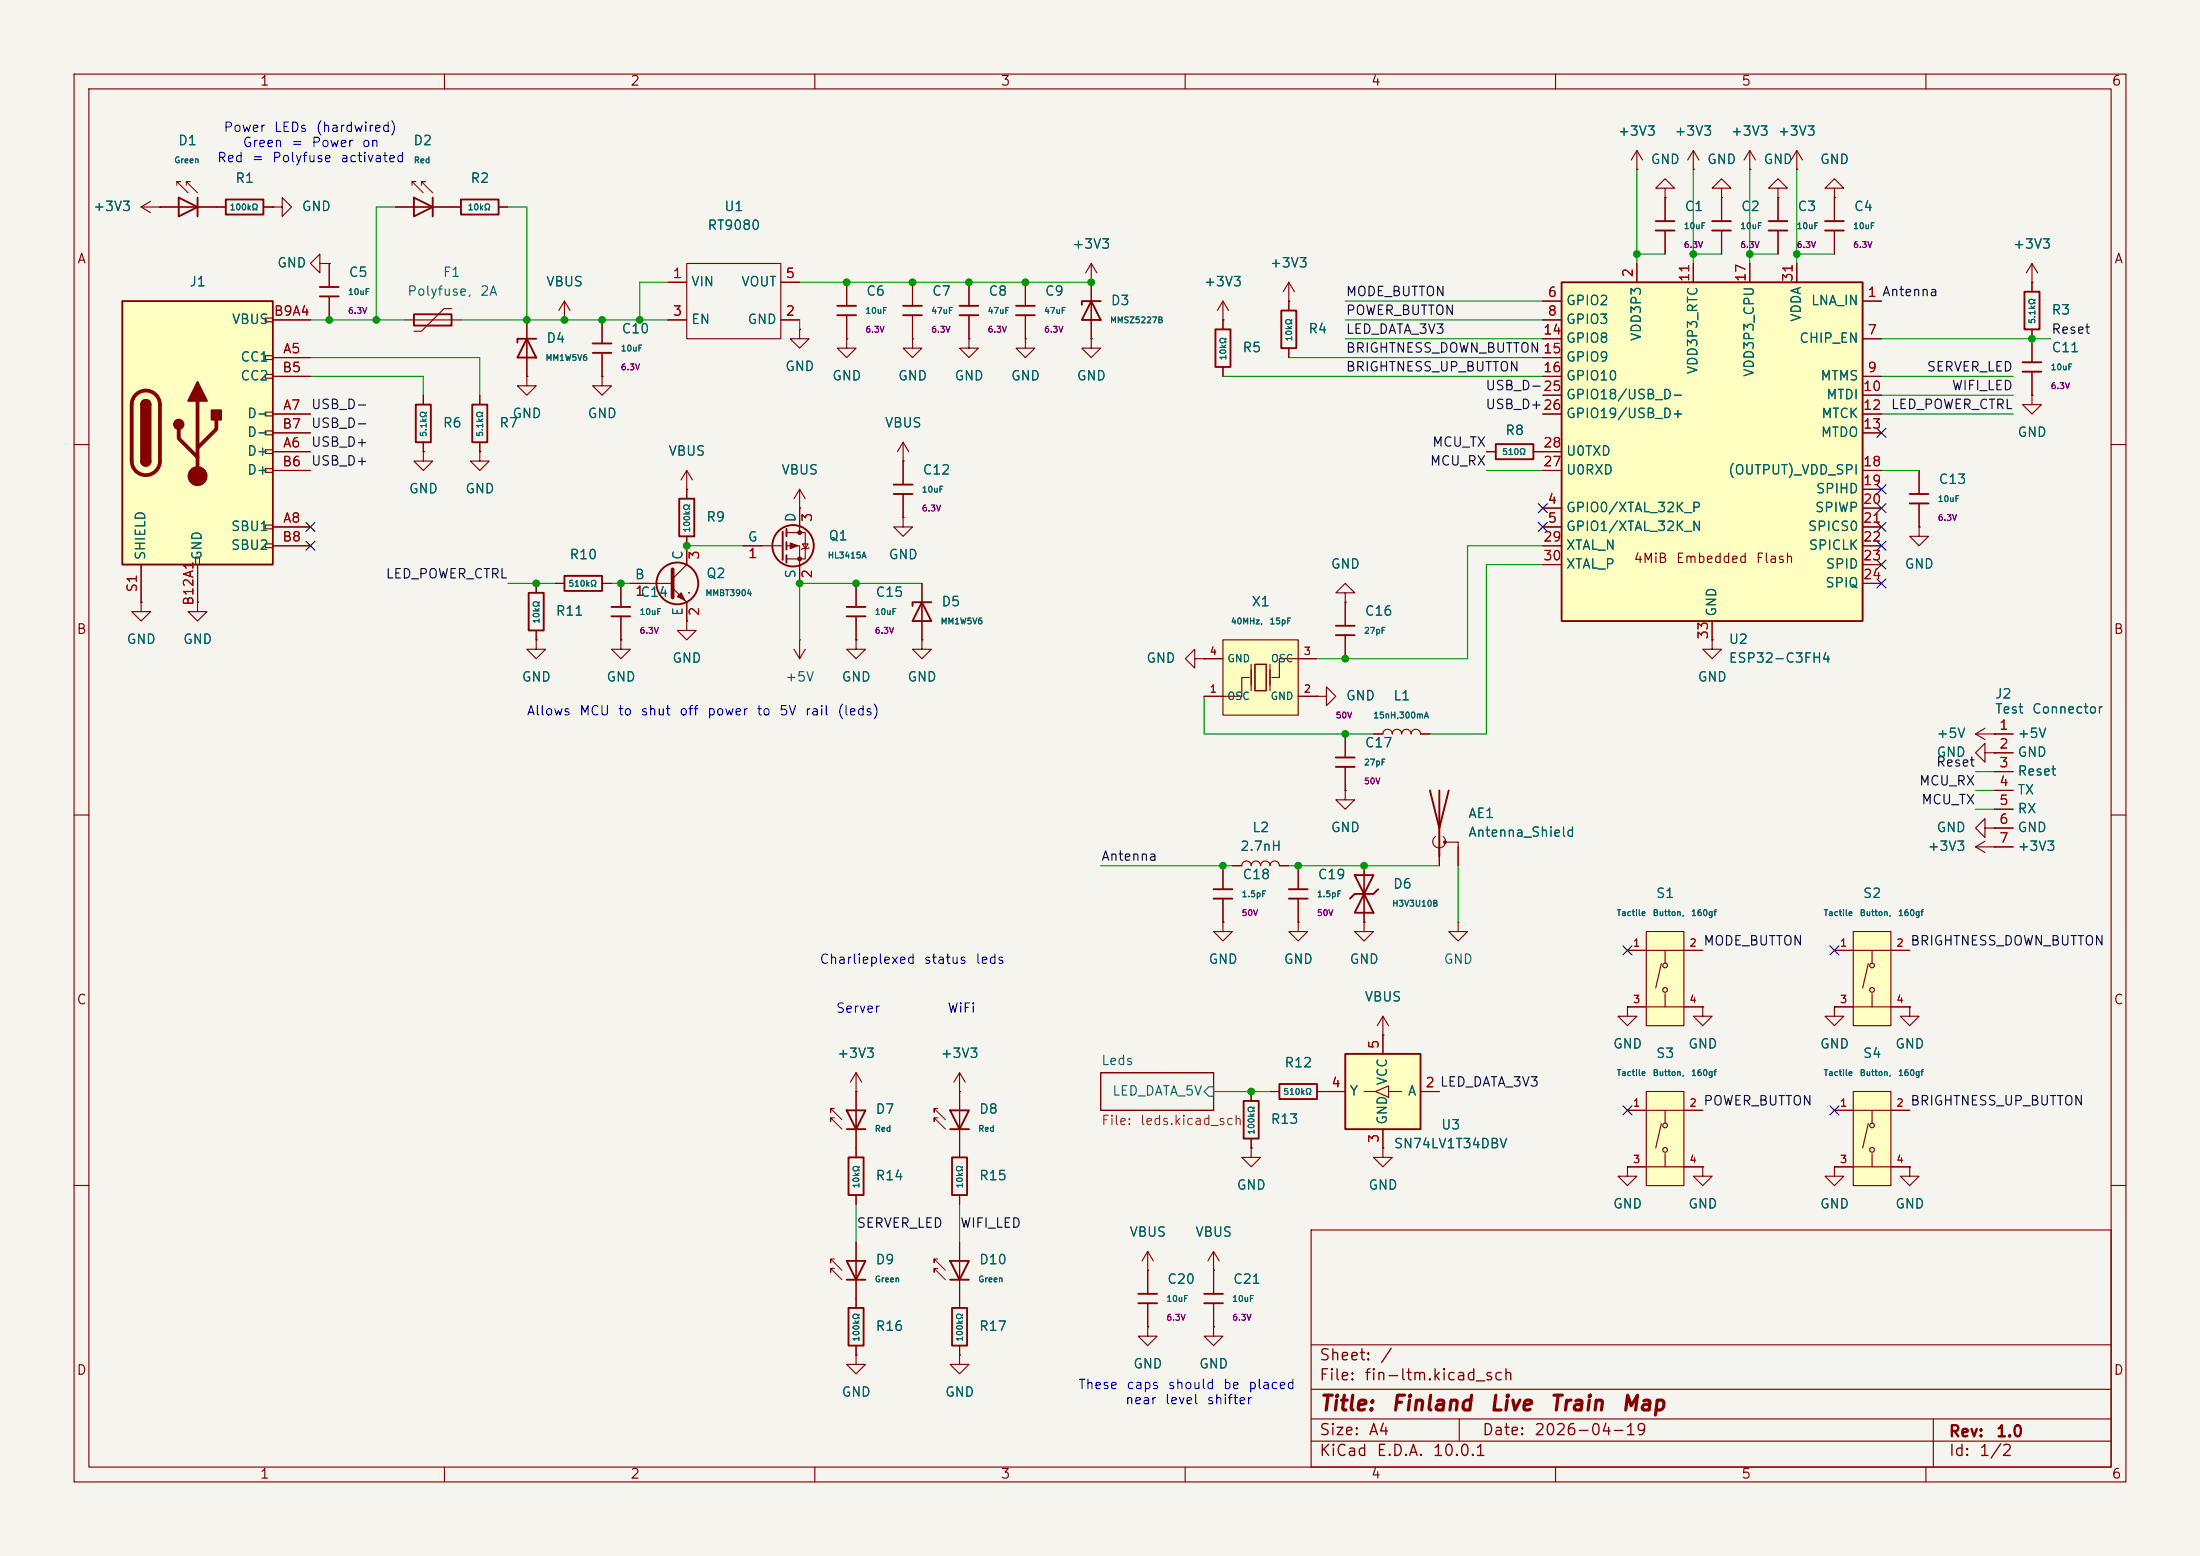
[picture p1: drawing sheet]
<svg xmlns="http://www.w3.org/2000/svg" width="297mm" height="210mm" viewBox="0 0 297 210" stroke-linecap="round" stroke-linejoin="round" font-family="sans-serif">
<path d="M0 0h297v210h-297z" fill="#f5f4ef" stroke="#f5f4ef" stroke-width=".14"/>
<g fill="none" stroke="#840000" stroke-width=".15">
<path d="M10 10h277v190h-277zM12 12h273v186h-273zM60 10v2M110 10v2M160 10v2M210 10v2M260 10v2M19 27.9h11.5M19 27.9l1.3 .8M20.3 27.2l-1.3 .7M21.6 27.9h.1M35.6 27.9h1.2"/>
<path d="M36.8 27.9h1.3v-1.2l1.3 1.2-1.3 1.3v-1.3M36.8 27.9h.1M43.2 35.6v-1.3l-1.3 1.3 1.3 1.2v-1.2h1.2M44.4 35.6h.1M44.4 35.6v3.1M240 26.7v3.1M240 31.1v3.2M44.4 40v3.2M54.6 43.2h7.6M61 41.7h-1.1l-3 3h-1M81.3 50.8v1.3h1.2l-1.2 1.2-1.3-1.2h1.3M81.3 50.8h.1"/>
<path d="M81.3 43.2v3.2M81.3 47.6v3.2M121.9 59.7l-.7 1.3M121.9 59.7l.8 1.3M121.9 59.7v2.5M123.2 45.7v1.3h1.3l-1.3 1.3-1.3-1.3h1.3M123.2 45.7h.1M10 60h2M121.9 62.2h.1M285 60h2M10 110h2M285 110h2"/>
<path d="M219.7 135.9v1.3h1.3l-1.3 1.2-1.3-1.2h1.3M219.7 135.9h.1M148.6 144.8h15.2v5.1h-15.2zM229.9 157.5v1.3h1.2l-1.2 1.2-1.3-1.2h1.3M229.9 157.5h.1M10 160h2M177 166h108v32h-108zM285 160h2M60 198v2M110 198v2M160 198v2M177 194.5h108"/>
<path d="M177 191.5h108M177 187.5h108M177 181.5h108M197 191.5v3M210 198v2M260 198v2M261 191.5v6.5"/>
</g>
<path d="M163.2 146.7h.6v1.3h-.6l-.6-.7z" fill="none" stroke="#006464" stroke-width=".15"/>
<path d="M24.1 26.7l2.6 1.2-2.6 1.3zM26.7 26.7v2.5M30.5 26.9h5.1v2.1h-5.1zM43.2 38.7h2.5M238.8 29.8h2.5M238.8 31.1h2.5M43.2 40h2.5M55.9 42.4h5.1v1.5h-5.1zM80 46.4h2.5M80 47.6h2.5" fill="none" stroke="#840000" stroke-width=".25"/>
<path d="M23.9 25v-.5h.5h-.5l1.5 1.5M25.1 25v-.5h.6h-.6l1.6 1.5" fill="none" stroke="#840000" stroke-width=".14"/>
<g fill="#ffffc2" stroke="#ffffc2" stroke-width=".14">
<circle cx="224.8" cy="151.9" r=".32"/>
<circle cx="224.8" cy="155.2" r=".32"/>
</g>
<path d="M222.2 147.3h5.1v12.7h-5.1z" fill="#ffffc2"/>
<g fill="none" stroke="#840000" stroke-width=".15">
<path d="M53.3 27.9h8.9M67.3 27.9h1.3M114.3 38.1v3.2M123.2 38.1v3.2M130.8 38.1v3.2M114.3 42.5v3.2M123.2 42.5v3.2M130.8 42.5v3.2M100.3 73.7h5.4M106.2 71.9h2.5v3.5h-2.5M106.2 73.7h1.7v5M107.9 68.6v3.3"/>
<path d="M108.3 73.4h.8l-.4 .6zM109.2 73.9l-.1 .1h-.8l-.1 .2M193.8 112.9a.85 .85 0 0 0-.1 1.3 .85 .85 0 0 0 1.2 0 .85 .85 0 0 0-.1-1.3M194.3 111.8v5M195.1 113.7h1.7v3.1M196.8 124.5v1.2h1.3l-1.3 1.3-1.2-1.3h1.2M196.8 124.5h.1M219.7 149.9h10.2M219.7 157.5h10.2M222.2 147.3h5.1v12.7h-5.1zM224.3 151.6l-.8 3.3M224.8 149.9v1.7"/>
<path d="M224.8 155.7v1.8"/>
<circle cx="224.8" cy="155.2" r=".32"/>
<circle cx="224.8" cy="151.9" r=".32"/>
</g>
<g fill="none" stroke="#840000" stroke-width=".25">
<path d="M55.9 26.7l2.5 1.2-2.5 1.3zM58.4 26.7v2.5M62.2 26.9h5.1v2.1h-5.1zM113 41.3h2.6M113 42.5h2.6M121.9 41.3h2.6M121.9 42.5h2.6M129.5 41.3h2.6M129.5 42.5h2.6M105.7 71.8v3.8M106.2 71.4v1M106.2 73.2v1"/>
<path d="M106.2 74.9v1M193 106.7l1.3 5.1 1.3-5.1M194.3 106.7v8.9"/>
<circle cx="107.1" cy="73.7" r="2.79"/>
</g>
<g fill="#840000" stroke="#840000" stroke-width=".15">
<path d="M106.7 73.3l1 .4-1 .3z"/>
<circle cx="195.1" cy="113.7" r=".18"/>
<circle cx="107.9" cy="71.9" r=".25"/>
<circle cx="107.9" cy="75.4" r=".25"/>
</g>
<path d="M55.6 25v-.5h.5h-.5l1.5 1.5M56.9 25v-.5h.5h-.5l1.5 1.5" fill="none" stroke="#840000" stroke-width=".14"/>
<g fill="#ffffc2" stroke="#ffffc2" stroke-width=".14">
<circle cx="224.8" cy="130.3" r=".32"/>
<circle cx="224.8" cy="133.6" r=".32"/>
</g>
<path d="M222.2 125.7h5.1v12.7h-5.1z" fill="#ffffc2"/>
<g fill="none" stroke="#840000" stroke-width=".15">
<path d="M72.4 78.7v1.3M74.9 78.7h1.3M81.3 78.7h1.2M83.8 78.7v3.2M85.1 78.7h5.7M90.8 79.4l1.9 1.9v2.5M92.7 73.7v2.5l-1.9 1.9M72.4 86.4v1.2h1.3l-1.3 1.3-1.3-1.3h1.3M72.4 86.4h.1M72.4 85.1v1.3M83.8 86.4v1.2h1.3l-1.3 1.3-1.3-1.3h1.3M83.8 86.4h.1"/>
<path d="M83.8 83.2v3.2M92.7 83.8v1.3h1.3l-1.3 1.3-1.3-1.3h1.3M92.7 83.8h.1M93 80h.1M107.2 87.6l.7 1.3M107.9 86.4h.1M107.9 86.4v2.5M108.7 87.6l-.8 1.3M266.7 114.3l1.3 .8M266.7 114.3h2.5M268 113.5l-1.3 .8M269.2 114.3h.1"/>
<path d="M219.7 128.3h10.2M219.7 135.9h10.2M222.2 125.7h5.1v12.7h-5.1zM224.3 130l-.8 3.4M224.8 128.3v1.7M224.8 134.1v1.8"/>
<circle cx="224.8" cy="130.3" r=".32"/>
<circle cx="224.8" cy="133.6" r=".32"/>
</g>
<g fill="none" stroke="#840000" stroke-width=".25">
<path d="M76.2 77.7h5.1v2.1h-5.1zM71.4 80h2v5.1h-2zM82.5 81.9h2.6M82.5 83.2h2.6"/>
<circle cx="91.4" cy="78.7" r="2.82"/>
</g>
<path d="M90.8 76.8v3.8" fill="none" stroke="#840000" stroke-width=".51"/>
<path d="M91.4 80.5l.5-.5 .6 1z" fill="#840000" stroke="#840000" stroke-width=".15"/>
<path d="M165.1 86.4h10.2v10.1h-10.2z" fill="#ffffc2"/>
<g fill="none" stroke="#840000" stroke-width=".15">
<path d="M92.7 66h.1M92.7 63.5v3.8M92.7 72.4v1.3M92.7 63.5l-.8 1.3M92.7 63.5l.8 1.3M107.9 68.6h.1M107.9 66l-.7 1.3M107.9 66l.8 1.3M107.9 66v2.6M115.6 78.7v3.2M121.9 69.9v1.2h1.3l-1.3 1.3-1.3-1.3h1.3M121.9 69.9h.1"/>
<path d="M115.6 86.4v1.2h1.2l-1.2 1.3-1.3-1.3h1.3M115.6 86.4h.1M115.6 83.2v3.2M124.5 86.4v1.2h1.2l-1.2 1.3-1.3-1.3h1.3M124.5 86.4h.1M162.6 88.9h2.5M165.1 86.4h10.2v10.1h-10.2zM168.7 91.4h-1.1v2.6h-5M168.9 89.7v3.5M169.4 89.7h1.5v3.5h-1.5zM171.4 89.7v3.5M175.3 94h2.5"/>
<path d="M177.8 88.9h-5.1v2.5h-1M219.7 157.5v1.3h1.3l-1.3 1.2-1.3-1.2h1.3M219.7 157.5h.1"/>
</g>
<path d="M91.7 67.3h2v5.1h-2zM114.3 81.9h2.5M114.3 83.2h2.5" fill="none" stroke="#840000" stroke-width=".25"/>
<g fill="#ffffc2" stroke="#ffffc2" stroke-width=".14">
<circle cx="252.7" cy="130.3" r=".32"/>
<circle cx="252.7" cy="133.6" r=".32"/>
</g>
<path d="M250.2 125.7h5.1v12.7h-5.1z" fill="#ffffc2"/>
<g fill="none" stroke="#840000" stroke-width=".15">
<path d="M19 81.3v1.3h1.3l-1.3 1.2-1.2-1.2h1.2M19 81.3h.1M26.7 81.3v1.3h1.2l-1.2 1.2-1.3-1.2h1.3M26.7 81.3h.1M247.6 128.3h10.2M247.6 135.9h10.2M250.2 125.7h5.1v12.7h-5.1zM252.2 130l-.7 3.4M252.7 128.3v1.7M252.7 134.1v1.8M257.8 135.9v1.3h1.3l-1.3 1.2-1.3-1.2h1.3M257.8 135.9h.1"/>
<circle cx="252.7" cy="133.6" r=".32"/>
<circle cx="252.7" cy="130.3" r=".32"/>
</g>
<path d="M16.5 40.6h20.3v35.6h-20.3z" fill="#ffffc2"/>
<g fill="none" stroke="#840000" stroke-width=".15">
<path d="M90.2 38.1h2.5M92.7 35.6h12.7v10.1h-12.7zM105.4 38.1h2.5M138.4 38.1v3.2M147.3 38.1h.1M147.3 35.6l-.7 1.2M147.3 35.6l.8 1.2M147.3 35.6v10.1M174 38.1v3.8M174 38.1l-.8 1.3M174 38.1l.8 1.3M232.4 25.4h1.3l-1.3-1.3-1.3 1.3h1.3v1.3"/>
<path d="M232.4 26.7h.1M236.2 22.9h.1M236.2 20.3l-.7 1.3M236.2 20.3l.8 1.3M236.2 20.3v2.6M240 25.4h1.3l-1.3-1.3-1.2 1.3h1.2v1.3M240 26.7h.1M35.8 42.9h1v.5h-1zM35.8 48h1v.5h-1zM35.8 50.5h1v.6h-1zM35.8 55.6h1v.5h-1zM35.8 58.2h1v.5h-1z"/>
<path d="M36.8 48.3h5.1M36.8 55.9h5.1M36.8 50.8h5.1M36.8 58.4h5.1M36.8 43.2h5.1M57.1 53.3v1.3M57.1 59.7v1.3M64.8 53.3v1.3M64.8 59.7v1.3M71.1 50.8v1.3h1.3l-1.3 1.2-1.3-1.2h1.3M71.1 50.8h.1M71.1 43.2v7.6"/>
<path d="M76.2 43.2h.1M76.2 40.6l-.8 1.3M76.2 40.6l.8 1.3M76.2 40.6v2.6M90.2 43.2h2.5M105.4 43.2h2.5M107.9 44.5v1.2h1.3l-1.3 1.3-1.2-1.3h1.2M107.9 44.5h.1M114.3 45.7v1.3h1.3l-1.3 1.3-1.3-1.3h1.3M114.3 45.7h.1M130.8 45.7v1.3h1.3l-1.3 1.3-1.3-1.3h1.3M130.8 45.7h.1"/>
<path d="M138.4 45.7v1.3h1.3l-1.3 1.3-1.2-1.3h1.2M138.4 45.7h.1M138.4 42.5v3.2M147.3 45.7v1.3h1.3l-1.3 1.3-1.3-1.3h1.3M147.3 45.7h.1M165.1 43.2h.1M165.1 40.6l-.8 1.3M165.1 40.6l.8 1.3M165.1 40.6v3.9M165.1 49.5v1.3M174 40.6h.1M174 47v1.3"/>
<path d="M19 76.2v5.1M26.4 75.2h.5v1h-.5zM26.7 76.2v5.1M35.8 60.7h1v.5h-1zM35.8 63.2h1v.6h-1zM35.8 70.9h1v.5h-1zM35.8 73.4h1v.5h-1zM36.8 61h5.1M36.8 71.1h5.1M36.8 63.5h5.1M36.8 73.7h5.1M57.1 61v1.2h1.3l-1.3 1.3-1.2-1.3h1.2"/>
<path d="M57.1 61h.1M64.8 61v1.2h1.2l-1.2 1.3-1.3-1.3h1.3M64.8 61h.1M121.9 62.2v3.2M121.9 66.7v3.2M124.5 78.7v7.7M161.3 88.9v-1.3l-1.3 1.3 1.3 1.3v-1.3h1.3M162.6 88.9h.1M177.8 94h1.3v-1.3l1.2 1.3-1.2 1.3v-1.3M177.8 94h.1M181.6 80h1.3l-1.3-1.3-1.3 1.3h1.3v1.3M181.6 81.3h.1"/>
<path d="M181.6 81.3v3.2M181.6 85.7v3.2M181.6 99.1v3.1M185.4 99.1h1.3a.64 .64 0 0 1 .6-.7 .64 .64 0 0 1 .7 .7 .64 .64 0 0 1 .6-.7 .64 .64 0 0 1 .6 .7 .64 .64 0 0 1 .7-.7 .64 .64 0 0 1 .6 .7 .64 .64 0 0 1 .6-.7 .64 .64 0 0 1 .7 .7h1.2M181.6 103.5v3.2M229.9 135.9v1.3h1.2l-1.2 1.2-1.3-1.2h1.3M229.9 135.9h.1M115.6 147.3h.1M115.6 144.8l-.8 1.3M115.6 144.8l.7 1.3M115.6 144.8v11.4M129.5 147.3h.1"/>
<path d="M129.5 144.8l-.7 1.3M129.5 144.8l.8 1.3M129.5 144.8v11.4M168.9 154.9v1.3h1.3l-1.3 1.3-1.3-1.3h1.3M168.9 154.9h.1M168.9 147.3v1.3M168.9 153.7v1.2M171.4 147.3h1.3M177.8 147.3h1.3M115.6 161.3v1.3M115.6 167.6v8.9M129.5 161.3v1.3"/>
<path d="M129.5 167.6v8.9M154.9 179.1v1.2h1.3l-1.3 1.3-1.2-1.3h1.2M154.9 179.1h.1M154.9 171.5h.1M154.9 168.9v5.7M154.9 175.9v3.2M154.9 168.9l-.7 1.3M154.9 168.9l.8 1.3M163.8 179.1v1.2h1.3l-1.3 1.3-1.2-1.3h1.2M163.8 179.1h.1M163.8 171.5h.1M163.8 168.9l-.7 1.3"/>
<path d="M163.8 168.9l.8 1.3M163.8 168.9v5.7M163.8 175.9v3.2M115.6 182.9v1.3h1.2l-1.2 1.2-1.3-1.2h1.3M115.6 182.9h.1M115.6 181.6v1.3M129.5 182.9v1.3h1.3l-1.3 1.2-1.2-1.2h1.2M129.5 182.9h.1M129.5 181.6v1.3"/>
</g>
<g fill="none" stroke="#840000" stroke-width=".25">
<path d="M16.5 40.6h20.3v35.6h-20.3zM19 54.6a.64 .64 0 0 1 .7-.6 .64 .64 0 0 1 .6 .6M56.1 54.6h2.1v5.1h-2.1zM63.8 54.6h2v5.1h-2zM71.1 45.7l1.3 2.6h-2.6zM72.4 45.7h-2.6v.5M137.2 41.3h2.5M137.2 42.5h2.5M147.3 40.6l1.3 2.6h-2.6zM148.6 40.6h-2.6v.5M164.1 44.5h2v5h-2zM173 41.9h2v5.1h-2z"/>
<path d="M19 62.2a.64 .64 0 0 0 .7 .7 .64 .64 0 0 0 .6-.7M120.6 65.4h2.6M120.6 66.7h2.6M124.5 81.3l1.2 2.5h-2.5zM125.7 81.3h-2.5v.5M180.3 84.5h2.6M180.3 85.7h2.6M180.3 102.2h2.6M180.3 103.5h2.6M114.3 149.9h2.5l-1.2 2.5zM114.3 152.4h2.5M114.6 156.2h2v5.1h-2z"/>
<path d="M128.3 149.9h2.5l-1.3 2.5zM128.3 152.4h2.5M128.5 156.2h2.1v5.1h-2.1zM167.9 148.6h2v5.1h-2zM172.7 146.3h5.1v2h-5.1zM114.3 170.2h2.5l-1.2 2.5zM114.3 172.7h2.5M114.6 176.5h2v5.1h-2zM128.3 170.2h2.5l-1.3 2.5zM128.3 172.7h2.5M128.5 176.5h2.1v5.1h-2.1zM153.7 174.6h2.5"/>
<path d="M153.7 175.9h2.5M162.6 174.6h2.5M162.6 175.9h2.5"/>
</g>
<path d="M18.3 53.3a1.9 1.9 0 0 1 2.1-.4 1.9 1.9 0 0 1 1.2 1.7v7.6a1.91 1.91 0 0 1-1.9 1.9 1.91 1.91 0 0 1-1.9-1.9v-7.6a1.9 1.9 0 0 1 .5-1.3zM24.1 57.9v1.3l2.6 2.5M26.7 54.1v10.2M29.2 56.6v1.3l-2.5 2.6" fill="none" stroke="#840000" stroke-width=".51"/>
<g fill="#840000" stroke="#840000" stroke-width=".25">
<path d="M19 54.6h1.3v7.6h-1.3z"/>
<path d="M19.2 54.2a.64 .64 0 0 1 .7-.2 .64 .64 0 0 1 .4 .6h-1.3z"/>
<path d="M19 62.2h1.3a.64 .64 0 0 1-.6 .7 .64 .64 0 0 1-.7-.7z"/>
<path d="M26.7 51.6l1.2 2.5h-2.5z"/>
<path d="M28.6 55.4h1.2v1.2h-1.2z"/>
<circle cx="24.1" cy="57.3" r=".63"/>
</g>
<circle cx="26.7" cy="64.3" r="1.27" fill="#840000" stroke="#840000" stroke-width=".15"/>
<path d="M112.6 149.6h-.5v.5v-.5l1.6 1.5M112.6 150.9h-.5v.5v-.5l1.6 1.5M126.6 149.6h-.5v.5v-.5l1.5 1.5M126.6 150.9h-.5v.5v-.5l1.5 1.5M112.6 169.9h-.5v.5v-.5l1.6 1.6M112.6 171.2h-.5v.5v-.5l1.6 1.5M126.6 169.9h-.5v.5v-.5l1.5 1.6M126.6 171.2h-.5v.5v-.5l1.5 1.5" fill="none" stroke="#840000" stroke-width=".14"/>
<path d="M181.6 142.2h10.2v10.2h-10.2z" fill="#ffffc2"/>
<path d="M181.6 142.2h10.2v10.2h-10.2z" fill="none" stroke="#840000" stroke-width=".25"/>
<g fill="none" stroke="#840000" stroke-width=".15">
<path d="M186.7 139.7v2.5M179.1 147.3h2.5M184.1 147.3h1.6M185.7 147.3l1.8-.7v1.5zM186.7 154.9v1.3h1.3l-1.3 1.3-1.3-1.3h1.3M186.7 154.9h.1M186.7 152.4v2.5M187.5 147.3h1.7M191.8 147.3h2.5M247.6 157.5v1.3h1.3l-1.3 1.2-1.2-1.2h1.2M247.6 157.5h.1M257.8 157.5v1.3h1.3l-1.3 1.2-1.3-1.2h1.3"/>
<path d="M257.8 157.5h.1"/>
</g>
<g fill="#ffffc2" stroke="#ffffc2" stroke-width=".14">
<circle cx="252.7" cy="151.9" r=".32"/>
<circle cx="252.7" cy="155.2" r=".32"/>
</g>
<path d="M250.2 147.3h5.1v12.7h-5.1z" fill="#ffffc2"/>
<g fill="none" stroke="#840000" stroke-width=".15">
<path d="M274.3 38.1h.1M274.3 35.6v3.8M274.3 35.6l-.7 1.2M274.3 35.6l.8 1.2M274.3 44.5v4.4M274.3 50.2v3.1M231.1 86.4v1.2h1.3l-1.3 1.3-1.2-1.3h1.2M231.1 86.4h.1M165.1 116.8v3.2M166.4 116.8h1.2a.64 .64 0 0 1 .7-.6 .64 .64 0 0 1 .6 .6 .64 .64 0 0 1 .6-.6 .64 .64 0 0 1 .7 .6 .64 .64 0 0 1 .6-.6 .64 .64 0 0 1 .6 .6 .64 .64 0 0 1 .7-.6 .64 .64 0 0 1 .6 .6h1.3M175.3 116.8v3.2M181.6 106.7v1.3h1.3l-1.3 1.2-1.3-1.2h1.3"/>
<path d="M181.6 106.7h.1M184.1 116.8v7.7M165.1 124.5v1.2h1.3l-1.3 1.3-1.3-1.3h1.3M165.1 124.5h.1M165.1 121.3v3.2M175.3 124.5v1.2h1.2l-1.2 1.3-1.3-1.3h1.3M175.3 124.5h.1M175.3 121.3v3.2M184.1 124.5v1.2h1.3l-1.3 1.3-1.2-1.3h1.2M184.1 124.5h.1M186.7 139.7h.1M186.7 137.2l-.8 1.2"/>
<path d="M186.7 137.2l.8 1.2M186.7 137.2v2.5M247.6 135.9v1.3h1.3l-1.3 1.2-1.2-1.2h1.2M247.6 135.9h.1M247.6 149.9h10.2M247.6 157.5h10.2M250.2 147.3h5.1v12.7h-5.1zM252.2 151.6l-.7 3.3M252.7 149.9v1.7M252.7 155.7v1.8"/>
<circle cx="252.7" cy="155.2" r=".32"/>
<circle cx="252.7" cy="151.9" r=".32"/>
</g>
<path d="M273.3 39.4h2v5.1h-2zM273 48.9h2.6M273 50.2h2.6M182.9 118.1h2.5l-1.3 2.6zM163.8 120h2.6M163.8 121.3h2.6M174 120h2.5M174 121.3h2.5M184.1 120.7l1.3 2.5h-2.5zM186.1 120l-.7 .7h-2.5l-.7 .6" fill="none" stroke="#840000" stroke-width=".25"/>
<path d="M210.8 38.1h40.7v45.7h-40.7z" fill="#ffffc2"/>
<path d="M210.8 38.1h40.7v45.7h-40.7zM223.5 29.8h2.6M223.5 31.1h2.6M231.1 29.8h2.6M231.1 31.1h2.6M246.4 29.8h2.5M246.4 31.1h2.5M201.9 59.9h5.1v2.1h-5.1zM257.8 66.7h2.5M257.8 67.9h2.5" fill="none" stroke="#840000" stroke-width=".25"/>
<g fill="none" stroke="#840000" stroke-width=".15">
<path d="M21.6 27.9h.1M21.6 27.9h8.9M35.6 27.9h1.2M36.8 27.9h.1M44.4 35.6h.1M44.4 35.6v3.1M53.3 27.9h8.9M67.3 27.9h1.3M90.2 38.1h2.5M105.4 38.1h2.5M114.3 38.1v3.2M123.2 38.1v3.2"/>
<path d="M130.8 38.1v3.2M138.4 38.1v3.2M147.3 38.1h.1M147.3 38.1v7.6M221 22.9h.1M221 20.3v2.6M221 35.6v2.5M221 20.3l-.8 1.3M221 20.3l.7 1.3M224.8 25.4h1.3l-1.3-1.3-1.3 1.3h1.3v1.3M224.8 26.7h.1M224.8 26.7v3.1"/>
<path d="M224.8 31.1v3.2M228.6 22.9h.1M228.6 20.3v2.6M228.6 35.6v2.5M228.6 20.3l-.8 1.3M228.6 20.3l.8 1.3M232.4 26.7h.1M232.4 26.7v3.1M232.4 31.1v3.2M236.2 22.9h.1M236.2 35.6v2.5M240 26.7h.1"/>
<path d="M240 26.7v3.1M240 31.1v3.2M242.6 22.9h.1M242.6 20.3v2.6M242.6 35.6v2.5M242.6 20.3l-.8 1.3M242.6 20.3l.7 1.3M247.6 25.4h1.3l-1.3-1.3-1.2 1.3h1.2v1.3M247.6 26.7h.1M247.6 26.7v3.1M247.6 31.1v3.2M274.3 38.1h.1"/>
<path d="M274.3 38.1v1.3M36.8 43.2h5.1M36.8 50.8h5.1M36.8 55.9h5.1M36.8 58.4h5.1M36.8 48.3h5.1M44.4 40v3.2M57.1 53.3v1.3M57.1 59.7v1.3M64.8 53.3v1.3M64.8 59.7v1.3M71.1 50.8h.1"/>
<path d="M71.1 43.2v7.6M76.2 43.2h.1M81.3 50.8h.1M81.3 43.2v3.2M81.3 47.6v3.2M90.2 43.2h2.5M105.4 43.2h2.5M107.9 44.5h.1M114.3 45.7h.1M114.3 42.5v3.2M123.2 45.7h.1M123.2 42.5v3.2"/>
<path d="M130.8 45.7h.1M130.8 42.5v3.2M138.4 45.7h.1M138.4 42.5v3.2M147.3 45.7h.1M165.1 43.2h.1M165.1 43.2v1.3M165.1 49.5v1.3M174 40.6h.1M174 40.6v1.3M174 47v1.3M208.3 40.6h2.5"/>
<path d="M208.3 45.7h2.5M208.3 43.2h2.5M208.3 50.8h2.5M208.3 53.3h2.5M208.3 55.9h2.5M208.3 48.3h2.5M251.5 40.6h2.5M251.5 45.7h2.5M251.5 50.8h2.5M251.5 53.3h2.5M251.5 55.9h2.5M251.5 58.4h2.5"/>
<path d="M274.3 53.3v1.3h1.3l-1.3 1.3-1.3-1.3h1.3M274.3 53.3h.1M274.3 44.5v4.4M274.3 50.2v3.1M19 76.2v5.1M26.7 76.2v5.1M36.8 71.1h5.1M36.8 63.5h5.1M36.8 73.7h5.1M36.8 61h5.1M57.1 61h.1M64.8 61h.1"/>
<path d="M72.4 78.7v1.3M74.9 78.7h1.3M81.3 78.7h1.2M83.8 78.7v3.2M85.1 78.7h2.5M92.7 66h.1M92.7 66v1.3M92.7 72.4v3.8M100.3 73.7h2.6M107.9 68.6h.1M107.9 68.6v2.5M107.9 76.2v2.5"/>
<path d="M115.6 78.7v3.2M121.9 69.9h.1M121.9 62.2h.1M121.9 62.2v3.2M121.9 66.7v3.2M124.5 78.7v7.7M200.7 61h1.2M207 61h3.8M208.3 68.6h2.5M208.3 71.1h2.5M208.3 63.5h2.5M208.3 73.7h2.5"/>
<path d="M208.3 76.2h2.5M251.5 68.6h2.5M251.5 71.1h2.5M251.5 63.5h2.5M251.5 66h2.5M251.5 73.7h2.5M251.5 76.2h2.5M251.5 78.7h2.5M259.1 71.1v1.3h1.2l-1.2 1.3-1.3-1.3h1.3M259.1 71.1h.1M259.1 63.5v3.2M259.1 67.9v3.2"/>
<path d="M19 81.3h.1M26.7 81.3h.1M72.4 86.4h.1M72.4 85.1v1.3M83.8 86.4h.1M83.8 83.2v3.2M92.7 83.8h.1M92.7 81.3v2.5M115.6 86.4h.1M115.6 83.2v3.2M124.5 86.4h.1M162.6 88.9h.1"/>
<path d="M162.6 94h2.5M162.6 88.9h2.5M175.3 94h2.5M175.3 88.9h2.5M177.8 94h.1M181.6 81.3h.1M181.6 81.3v3.2M181.6 85.7v3.2M181.6 99.1v3.1M185.4 99.1h1.3M191.8 99.1h1.2M231.1 86.4h.1"/>
<path d="M231.1 83.8v2.6M266.7 99.1l1.3 .7M266.7 99.1h5.1M268 98.3l-1.3 .8M269.2 99.1h.1M165.1 116.8v3.2M166.4 116.8h1.2M172.7 116.8h1.3M175.3 116.8v3.2M181.6 106.7h.1M181.6 103.5v3.2M184.1 116.8v7.7"/>
<path d="M194.3 114.3v2.5M196.8 114.3v2.5M268 101.6v-1.3l-1.3 1.3 1.3 1.3v-1.3h1.2M268 111.8v-1.3l-1.3 1.3 1.3 1.2v-1.2h1.2M269.2 101.6h.1M269.2 111.8h.1M269.2 114.3h.1M269.2 101.6h2.6M269.2 104.1h2.6M269.2 106.7h2.6M269.2 109.2h2.6M269.2 111.8h2.6"/>
<path d="M269.2 114.3h2.6M165.1 124.5h.1M165.1 121.3v3.2M175.3 124.5h.1M175.3 121.3v3.2M184.1 124.5h.1M186.7 139.7h.1M186.7 139.7v2.5M219.7 135.9h.1M219.7 128.3h2.5M219.7 135.9h2.5M227.3 128.3h2.6"/>
<path d="M227.3 135.9h2.6M229.9 135.9h.1M247.6 135.9h.1M247.6 128.3h2.6M247.6 135.9h2.6M255.3 128.3h2.5M255.3 135.9h2.5M257.8 135.9h.1M115.6 147.3h.1M115.6 147.3v8.9M129.5 147.3h.1M129.5 147.3v8.9"/>
<path d="M168.9 154.9h.1M168.9 147.3v1.3M168.9 153.7v1.2M171.4 147.3h1.3M177.8 147.3h3.8M186.7 154.9h.1M186.7 152.4v2.5M191.8 147.3h2.5M219.7 157.5h.1M219.7 149.9h2.5M219.7 157.5h2.5M227.3 149.9h2.6"/>
<path d="M227.3 157.5h2.6M229.9 157.5h.1M247.6 157.5h.1M247.6 149.9h2.6M247.6 157.5h2.6M255.3 149.9h2.5M255.3 157.5h2.5M257.8 157.5h.1M115.6 161.3v1.3M115.6 167.6v8.9M129.5 161.3v1.3M129.5 167.6v8.9"/>
<path d="M154.9 179.1h.1M154.9 171.5h.1M154.9 171.5v3.1M154.9 175.9v3.2M163.8 179.1h.1M163.8 171.5h.1M163.8 171.5v3.1M163.8 175.9v3.2M115.6 182.9h.1M115.6 181.6v1.3M129.5 182.9h.1M129.5 181.6v1.3"/>
</g>
<g fill="none" stroke="#009600" stroke-width=".15">
<path d="M53.3 27.9h-2.5v15.3M68.6 27.9h2.5v15.3M90.2 38.1h-3.8v5.1M107.9 38.1h39.4M221 22.9v12.7M221 34.3h3.8M228.6 22.9v12.7M228.6 34.3h3.8M236.2 34.3h3.8M236.2 22.9v12.7M242.6 34.3h5M242.6 22.9v12.7"/>
<path d="M41.9 43.2h12.7M41.9 50.8h15.2v2.5M41.9 48.3h22.9v5M62.2 43.2h28M107.9 43.2v1.3M165.1 50.8h43.2M174 48.3h34.3M181.6 43.2h26.7M181.6 45.7h26.7M181.6 40.6h26.7M254 45.7h22.9M254 55.9h17.8"/>
<path d="M254 53.3h17.8M254 50.8h17.8M68.6 78.7h6.3M82.5 78.7h2.6M92.7 73.7h7.6M124.5 78.7h-16.6v7.7M200.7 63.5h7.6M208.3 73.7h-10.2v15.2h-20.3M208.3 76.2h-7.6v22.9h-7.7M254 63.5h5.1M162.6 94v5.1h22.8M148.6 116.8h17.8"/>
<path d="M174 116.8h20.3M196.8 116.8v7.7M266.7 104.1h2.5M266.7 106.7h2.5M266.7 109.2h2.5M163.8 147.3h7.6M115.6 162.6v5M129.5 162.6v5"/>
</g>
<g fill="none" stroke="#000084" stroke-width=".15">
<path d="M253.4 57.8l1.2 1.2M254.6 57.8l-1.2 1.2M41.3 73.1l1.2 1.2M41.3 70.5l1.2 1.2M42.5 73.1l-1.2 1.2M42.5 70.5l-1.2 1.2M207.7 68l1.2 1.2M207.7 70.5l1.2 1.2M208.9 68l-1.2 1.2M208.9 70.5l-1.2 1.2M253.4 65.4l1.2 1.2M253.4 70.5l1.2 1.2"/>
<path d="M253.4 68l1.2 1.2M253.4 75.6l1.2 1.2M253.4 78.1l1.2 1.2M253.4 73.1l1.2 1.2M254.6 65.4l-1.2 1.2M254.6 70.5l-1.2 1.2M254.6 68l-1.2 1.2M254.6 75.6l-1.2 1.2M254.6 78.1l-1.2 1.2M254.6 73.1l-1.2 1.2M219.1 127.7l1.2 1.2M220.3 127.7l-1.2 1.2"/>
<path d="M247 127.7l1.3 1.2M248.3 127.7l-1.3 1.2M219.1 149.3l1.2 1.2M220.3 149.3l-1.2 1.2M247 149.3l1.3 1.2M248.3 149.3l-1.3 1.2"/>
</g>
<g fill="#009600" stroke="#009600" stroke-width=".14">
<circle cx="44.4" cy="43.2" r=".46"/>
<circle cx="71.1" cy="43.2" r=".46"/>
<circle cx="50.8" cy="43.2" r=".46"/>
<circle cx="107.9" cy="78.7" r=".46"/>
<circle cx="83.8" cy="78.7" r=".46"/>
<circle cx="115.6" cy="78.7" r=".46"/>
<circle cx="92.7" cy="73.7" r=".46"/>
<circle cx="72.4" cy="78.7" r=".46"/>
<circle cx="76.2" cy="43.2" r=".46"/>
<circle cx="81.3" cy="43.2" r=".46"/>
<circle cx="175.3" cy="116.8" r=".46"/>
<circle cx="165.1" cy="116.8" r=".46"/>
<circle cx="86.4" cy="43.2" r=".46"/>
<circle cx="130.8" cy="38.1" r=".46"/>
<circle cx="123.2" cy="38.1" r=".46"/>
<circle cx="114.3" cy="38.1" r=".46"/>
<circle cx="147.3" cy="38.1" r=".46"/>
<circle cx="138.4" cy="38.1" r=".46"/>
<circle cx="168.9" cy="147.3" r=".46"/>
<circle cx="184.1" cy="116.8" r=".46"/>
<circle cx="274.3" cy="45.7" r=".46"/>
<circle cx="221" cy="34.3" r=".46"/>
<circle cx="228.6" cy="34.3" r=".46"/>
<circle cx="236.2" cy="34.3" r=".46"/>
<circle cx="242.6" cy="34.3" r=".46"/>
<circle cx="181.6" cy="88.9" r=".46"/>
<circle cx="181.6" cy="99.1" r=".46"/>
</g>
<g font-size="2" fill="#840000">
<text x="178" y="190.9">Title:</text>
<text x="187.7" y="190.9">Finland</text>
<text x="200.9" y="190.9">Live</text>
<text x="209.1" y="190.9">Train</text>
<text x="218.7" y="190.9">Map</text>
</g>
<g font-size="1.5" fill="#840000">
<text x="178" y="184">Sheet:</text>
<text x="186.2" y="184">/</text>
<text x="178" y="186.7">File:</text>
<text x="184.1" y="186.7">fin-ltm.kicad_sch</text>
<text x="178" y="196.9">KiCad</text>
<text x="178" y="194.1">Size:</text>
<text x="184.7" y="194.1">A4</text>
<text x="185.7" y="196.9">E.D.A.</text>
<text x="193.3" y="196.9">10.0.1</text>
<text x="200" y="194.1">Date:</text>
<text x="207" y="194.1">2026-04-19</text>
<text x="263" y="194.3">Rev:</text>
<text x="263" y="196.9">Id:</text>
<text x="267.1" y="196.9">1/2</text>
<text x="269.4" y="194.3">1.0</text>
</g>
<g font-size="1.3" fill="#840000">
<text x="35" y="11.9">1</text>
<text x="85" y="11.9">2</text>
<text x="135" y="11.9">3</text>
<text x="185" y="11.9">4</text>
<text x="235" y="11.9">5</text>
<text x="285" y="11.9">6</text>
<text x="10.3" y="35.9">A</text>
<text x="285.3" y="35.9">A</text>
<text x="220.5" y="76.3">4MiB</text>
<text x="226.2" y="76.3">Embedded</text>
<text x="236.9" y="76.3">Flash</text>
<text x="10.3" y="85.9">B</text>
<text x="285.3" y="85.9">B</text>
<text x="10.3" y="135.9">C</text>
<text x="285.3" y="135.9">C</text>
<text x="10.3" y="185.9">D</text>
<text x="285.3" y="185.9">D</text>
<text x="35" y="199.9">1</text>
<text x="85" y="199.9">2</text>
<text x="135" y="199.9">3</text>
<text x="185" y="199.9">4</text>
<text x="235" y="199.9">5</text>
<text x="285" y="199.9">6</text>
</g>
<g font-size="1.3" fill="#006464">
<text x="24" y="19.9">D1</text>
<text x="55.7" y="19.9">D2</text>
<text x="218.3" y="18.6">+3V3</text>
<text x="222.8" y="22.5">GND</text>
<text x="226" y="18.6">+3V3</text>
<text x="230.4" y="22.5">GND</text>
<text x="233.6" y="18.6">+3V3</text>
<text x="238" y="22.5">GND</text>
<text x="239.9" y="18.6">+3V3</text>
<text x="245.6" y="22.5">GND</text>
<text x="12.5" y="28.8">+3V3</text>
<text x="31.7" y="25">R1</text>
<text x="40.6" y="28.8">GND</text>
<text x="63.4" y="25">R2</text>
<text x="97.7" y="28.8">U1</text>
<text x="227.3" y="28.8">C1</text>
<text x="235" y="28.8">C2</text>
<text x="242.6" y="28.8">C3</text>
<text x="250.2" y="28.8">C4</text>
<text x="95.4" y="31.3">RT9080</text>
<text x="144.7" y="33.9">+3V3</text>
<text x="271.7" y="33.9">+3V3</text>
<text x="25.5" y="39">J1</text>
<text x="37.3" y="36.4">GND</text>
<text x="47" y="37.7">C5</text>
<text x="54.9" y="40.2">Polyfuse,</text>
<text x="59.7" y="37.7">F1</text>
<text x="64.7" y="40.2">2A</text>
<text x="73.6" y="39">VBUS</text>
<text x="93.2" y="39">VIN</text>
<text x="100" y="39">VOUT</text>
<text x="116.8" y="40.2">C6</text>
<text x="125.7" y="40.2">C7</text>
<text x="133.4" y="40.2">C8</text>
<text x="141" y="40.2">C9</text>
<text x="149.9" y="41.5">D3</text>
<text x="162.5" y="39">+3V3</text>
<text x="171.3" y="36.4">+3V3</text>
<text x="211.3" y="41.5">GPIO2</text>
<text x="244.4" y="41.5">LNA_IN</text>
<text x="31.2" y="44">VBUS</text>
<text x="73.7" y="46.6">D4</text>
<text x="83.8" y="45.3">C10</text>
<text x="93.2" y="44">EN</text>
<text x="100.8" y="44">GND</text>
<text x="167.6" y="47.9">R5</text>
<text x="176.5" y="45.3">R4</text>
<text x="211.3" y="44">GPIO3</text>
<text x="211.3" y="46.6">GPIO8</text>
<text x="221.8" y="46.1" transform="rotate(-90 221.8 46.1)">VDD3P3</text>
<text x="242.8" y="46.6">CHIP_EN</text>
<text x="243.4" y="43.5" transform="rotate(-90 243.4 43.5)">VDDA</text>
<text x="276.9" y="42.8">R3</text>
<text x="276.9" y="47.9">C11</text>
<text x="32.4" y="49.1">CC1</text>
<text x="32.4" y="51.7">CC2</text>
<text x="105.9" y="50.4">GND</text>
<text x="112.3" y="51.7">GND</text>
<text x="121.2" y="51.7">GND</text>
<text x="128.8" y="51.7">GND</text>
<text x="136.4" y="51.7">GND</text>
<text x="145.3" y="51.7">GND</text>
<text x="211.3" y="49.1">GPIO9</text>
<text x="211.3" y="51.7">GPIO10</text>
<text x="229.5" y="50.6" transform="rotate(-90 229.5 50.6)">VDD3P3_RTC</text>
<text x="237.1" y="51" transform="rotate(-90 237.1 51)">VDD3P3_CPU</text>
<text x="245.7" y="51.7">MTMS</text>
<text x="33.3" y="56.7">D-</text>
<text x="33.3" y="59.3">D-</text>
<text x="59.7" y="58">R6</text>
<text x="67.3" y="58">R7</text>
<text x="69.1" y="56.7">GND</text>
<text x="79.2" y="56.7">GND</text>
<text x="119.4" y="58">VBUS</text>
<text x="203.1" y="59">R8</text>
<text x="211.3" y="54.2">GPIO18/USB_D-</text>
<text x="211.3" y="56.7">GPIO19/USB_D+</text>
<text x="245.7" y="59.3">MTDO</text>
<text x="245.8" y="56.7">MTCK</text>
<text x="246.5" y="54.2">MTDI</text>
<text x="272.3" y="59.3">GND</text>
<text x="33.3" y="61.8">D+</text>
<text x="33.3" y="64.4">D+</text>
<text x="90.2" y="61.8">VBUS</text>
<text x="105.4" y="64.4">VBUS</text>
<text x="124.5" y="64.4">C12</text>
<text x="211.3" y="64.4">U0RXD</text>
<text x="211.3" y="61.8">U0TXD</text>
<text x="233.2" y="64.4">(OUTPUT)_VDD_SPI</text>
<text x="261.6" y="65.6">C13</text>
<text x="31.1" y="72">SBU1</text>
<text x="55.1" y="66.9">GND</text>
<text x="62.7" y="66.9">GND</text>
<text x="95.3" y="70.7">R9</text>
<text x="107.7" y="70.6" transform="rotate(-90 107.7 70.6)">D</text>
<text x="211.3" y="69.4">GPIO0/XTAL_32K_P</text>
<text x="211.3" y="72">GPIO1/XTAL_32K_N</text>
<text x="244" y="72">SPICS0</text>
<text x="244.9" y="69.4">SPIWP</text>
<text x="245.1" y="66.9">SPIHD</text>
<text x="19.9" y="75.7" transform="rotate(-90 19.9 75.7)">SHIELD</text>
<text x="27.5" y="75.7" transform="rotate(-90 27.5 75.7)">GND</text>
<text x="31.1" y="74.5">SBU2</text>
<text x="76.8" y="75.8">R10</text>
<text x="92.5" y="75.7" transform="rotate(-90 92.5 75.7)">C</text>
<text x="100.9" y="73.4">G</text>
<text x="111.8" y="73.3">Q1</text>
<text x="119.9" y="75.8">GND</text>
<text x="179.6" y="77.1">GND</text>
<text x="211.3" y="74.5">XTAL_N</text>
<text x="211.3" y="77.1">XTAL_P</text>
<text x="244.1" y="74.5">SPICLK</text>
<text x="246.4" y="77.1">SPID</text>
<text x="257" y="77.1">GND</text>
<text x="74.9" y="83.4">R11</text>
<text x="85.6" y="78.5">B</text>
<text x="86.4" y="80.9">C14</text>
<text x="92.5" y="83.2" transform="rotate(-90 92.5 83.2)">E</text>
<text x="95.3" y="78.3">Q2</text>
<text x="107.7" y="78.2" transform="rotate(-90 107.7 78.2)">S</text>
<text x="118.1" y="80.9">C15</text>
<text x="127" y="82.1">D5</text>
<text x="168.9" y="82.1">X1</text>
<text x="184.2" y="83.4">C16</text>
<text x="232" y="83.3" transform="rotate(-90 232 83.3)">GND</text>
<text x="246.3" y="79.6">SPIQ</text>
<text x="17" y="87.2">GND</text>
<text x="24.6" y="87.2">GND</text>
<text x="90.7" y="89.8">GND</text>
<text x="154.7" y="89.8">GND</text>
<text x="233.3" y="87.2">U2</text>
<text x="233.3" y="89.8">ESP32-C3FH4</text>
<text x="70.4" y="92.3">GND</text>
<text x="81.8" y="92.3">GND</text>
<text x="105.9" y="92.3">+5V</text>
<text x="113.5" y="92.3">GND</text>
<text x="122.4" y="92.3">GND</text>
<text x="181.6" y="94.8">GND</text>
<text x="188" y="94.8">L1</text>
<text x="229.1" y="92.3">GND</text>
<text x="269.2" y="94.6">J2</text>
<text x="184.2" y="101.2">C17</text>
<text x="261.3" y="99.9">+5V</text>
<text x="269.2" y="96.6">Test</text>
<text x="272.3" y="99.9">+5V</text>
<text x="274.2" y="96.6">Connector</text>
<text x="261.3" y="102.5">GND</text>
<text x="272.3" y="102.5">GND</text>
<text x="272.3" y="105">Reset</text>
<text x="272.3" y="107.5">TX</text>
<text x="169" y="112.6">L2</text>
<text x="179.6" y="112.6">GND</text>
<text x="198.1" y="110.7">AE1</text>
<text x="198.1" y="113.3">Antenna_Shield</text>
<text x="261.3" y="112.6">GND</text>
<text x="272.3" y="110.1">RX</text>
<text x="272.3" y="112.6">GND</text>
<text x="167.3" y="115.2">2.7nH</text>
<text x="167.6" y="119">C18</text>
<text x="177.8" y="119">C19</text>
<text x="260.1" y="115.2">+3V3</text>
<text x="272.3" y="115.2">+3V3</text>
<text x="188" y="120.2">D6</text>
<text x="223.5" y="121.5">S1</text>
<text x="251.4" y="121.5">S2</text>
<text x="163.1" y="130.4">GND</text>
<text x="173.2" y="130.4">GND</text>
<text x="182.1" y="130.4">GND</text>
<text x="194.8" y="130.4">GND</text>
<text x="184.1" y="135.5">VBUS</text>
<text x="112.9" y="143.1">+3V3</text>
<text x="126.9" y="143.1">+3V3</text>
<text x="217.7" y="141.8">GND</text>
<text x="223.5" y="143.1">S3</text>
<text x="227.8" y="141.8">GND</text>
<text x="245.6" y="141.8">GND</text>
<text x="251.4" y="143.1">S4</text>
<text x="255.8" y="141.8">GND</text>
<text x="148.6" y="144.1">Leds</text>
<text x="150.1" y="148.2">LED_DATA_5V</text>
<text x="173.3" y="144.4">R12</text>
<text x="182.1" y="148.2">Y</text>
<text x="187.6" y="146.6" transform="rotate(-90 187.6 146.6)">VCC</text>
<text x="190" y="148.2">A</text>
<text x="118.1" y="150.6">D7</text>
<text x="132.1" y="150.6">D8</text>
<text x="171.5" y="152">R13</text>
<text x="187.6" y="151.9" transform="rotate(-90 187.6 151.9)">GND</text>
<text x="188.1" y="155.3">SN74LV1T34DBV</text>
<text x="194.5" y="152.8">U3</text>
<text x="118.1" y="159.6">R14</text>
<text x="132.1" y="159.6">R15</text>
<text x="166.9" y="160.9">GND</text>
<text x="184.7" y="160.9">GND</text>
<text x="152.4" y="167.2">VBUS</text>
<text x="161.3" y="167.2">VBUS</text>
<text x="217.7" y="163.4">GND</text>
<text x="227.8" y="163.4">GND</text>
<text x="245.6" y="163.4">GND</text>
<text x="255.8" y="163.4">GND</text>
<text x="118.1" y="170.9">D9</text>
<text x="132.1" y="170.9">D10</text>
<text x="157.5" y="173.6">C20</text>
<text x="166.4" y="173.6">C21</text>
<text x="118.1" y="179.9">R16</text>
<text x="132.1" y="179.9">R17</text>
<text x="152.9" y="185">GND</text>
<text x="161.8" y="185">GND</text>
<text x="113.5" y="188.8">GND</text>
<text x="127.5" y="188.8">GND</text>
</g>
<g font-size="1.3" fill="#0000c2">
<text x="29.2" y="22.2">Red</text>
<text x="30.1" y="18.1">Power</text>
<text x="32.7" y="20.2">Green</text>
<text x="33.9" y="22.2">=</text>
<text x="36.6" y="22.2">Polyfuse</text>
<text x="36.9" y="18.1">LEDs</text>
<text x="39.2" y="20.2">=</text>
<text x="42" y="20.2">Power</text>
<text x="42.5" y="18.1">(hardwired)</text>
<text x="45.9" y="22.2">activated</text>
<text x="48.8" y="20.2">on</text>
<text x="71" y="96.9">Allows</text>
<text x="78.1" y="96.9">MCU</text>
<text x="83.3" y="96.9">to</text>
<text x="86.4" y="96.9">shut</text>
<text x="91.6" y="96.9">off</text>
<text x="95.4" y="96.9">power</text>
<text x="102.1" y="96.9">to</text>
<text x="105.1" y="96.9">5V</text>
<text x="108.6" y="96.9">rail</text>
<text x="112.9" y="96.9">(leds)</text>
<text x="110.6" y="130.4">Charlieplexed</text>
<text x="124.6" y="130.4">status</text>
<text x="131.6" y="130.4">leds</text>
<text x="112.8" y="137">Server</text>
<text x="127.8" y="137">WiFi</text>
<text x="145.5" y="187.8">These</text>
<text x="151.8" y="189.8">near</text>
<text x="152" y="187.8">caps</text>
<text x="157.2" y="189.8">level</text>
<text x="157.6" y="187.8">should</text>
<text x="162.8" y="189.8">shifter</text>
<text x="165" y="187.8">be</text>
<text x="168.4" y="187.8">placed</text>
</g>
<g font-size="1.3" fill="#a90000">
<text x="90.7" y="37.8">1</text>
<text x="106" y="37.8">5</text>
<text x="208.8" y="40.4">6</text>
<text x="220.7" y="37.5" transform="rotate(-90 220.7 37.5)">2</text>
<text x="228.3" y="38.1" transform="rotate(-90 228.3 38.1)">11</text>
<text x="236" y="38.1" transform="rotate(-90 236 38.1)">17</text>
<text x="242.3" y="38.1" transform="rotate(-90 242.3 38.1)">31</text>
<text x="252" y="40.4">1 Antenna</text>
<text x="252" y="40.4">1</text>
<text x="36.9" y="42.9">B9A4</text>
<text x="90.7" y="42.9">3</text>
<text x="106" y="42.9">2</text>
<text x="208.2" y="45.5">14</text>
<text x="208.8" y="42.9">8</text>
<text x="252" y="45.5">7</text>
<text x="38" y="50.5">B5</text>
<text x="38.1" y="48">A5</text>
<text x="208.2" y="50.5">16</text>
<text x="208.2" y="48">15</text>
<text x="208.2" y="53.1">25</text>
<text x="251.4" y="53.1">10</text>
<text x="252" y="50.5">9</text>
<text x="38" y="58.2">B7</text>
<text x="38.1" y="55.6">A7</text>
<text x="208.2" y="55.6">26</text>
<text x="251.4" y="55.6">12</text>
<text x="251.4" y="58.2">13</text>
<text x="38" y="63.2">B6</text>
<text x="38.1" y="60.7">A6</text>
<text x="208.2" y="63.2">27</text>
<text x="208.2" y="60.7">28</text>
<text x="251.4" y="63.2">18</text>
<text x="251.4" y="65.8">19</text>
<text x="38.1" y="70.9">A8</text>
<text x="109.9" y="70.6" transform="rotate(-90 109.9 70.6)">3</text>
<text x="208.8" y="68.3">4</text>
<text x="208.8" y="70.9">5</text>
<text x="251.4" y="68.3">20</text>
<text x="251.4" y="70.9">21</text>
<text x="38" y="73.4">B8</text>
<text x="94.7" y="75.6" transform="rotate(-90 94.7 75.6)">3</text>
<text x="100.9" y="75.6">1</text>
<text x="208.2" y="73.4">29</text>
<text x="208.2" y="75.9">30</text>
<text x="251.4" y="73.4">22</text>
<text x="251.4" y="75.9">23</text>
<text x="18.8" y="80.1" transform="rotate(-90 18.8 80.1)">S1</text>
<text x="26.4" y="81.8" transform="rotate(-90 26.4 81.8)">B12A1</text>
<text x="85.7" y="80.7">1</text>
<text x="94.7" y="83.3" transform="rotate(-90 94.7 83.3)">2</text>
<text x="109.9" y="78.2" transform="rotate(-90 109.9 78.2)">2</text>
<text x="251.4" y="78.5">24</text>
<text x="230.9" y="86.4" transform="rotate(-90 230.9 86.4)">33</text>
<text x="269.8" y="98.8">1</text>
<text x="269.8" y="101.3">2</text>
<text x="269.8" y="103.9">3</text>
<text x="269.8" y="106.4">4</text>
<text x="269.8" y="109">5</text>
<text x="269.8" y="111.5">6</text>
<text x="269.8" y="114">7</text>
<text x="186.4" y="141.7" transform="rotate(-90 186.4 141.7)">5</text>
<text x="179.6" y="147.1">4</text>
<text x="192.3" y="147.1">2 LED_DATA_3V3</text>
<text x="192.3" y="147.1">2</text>
<text x="186.4" y="154.4" transform="rotate(-90 186.4 154.4)">3</text>
</g>
<g font-size="1.3" fill="#0f0f0f">
<text x="181.6" y="40.3">MODE_BUTTON</text>
<text x="181.6" y="47.9">BRIGHTNESS_DOWN_BUTTON 15</text>
<text x="181.6" y="42.8">POWER_BUTTON</text>
<text x="181.6" y="45.4">LED_DATA_3V3</text>
<text x="276.9" y="45.4">Reset</text>
<text x="181.6" y="50.5">BRIGHTNESS_UP_BUTTON</text>
<text x="200.5" y="53">USB_D-25</text>
<text x="260" y="50.5">SERVER_LED</text>
<text x="263.4" y="53">WIFI_LED</text>
<text x="41.9" y="58.1">USB_D-</text>
<text x="41.9" y="55.5">USB_D-</text>
<text x="200.5" y="55.5">USB_D+26</text>
<text x="255.2" y="55.5">LED_POWER_CTRL</text>
<text x="41.9" y="60.6">USB_D+</text>
<text x="41.9" y="63.2">USB_D+</text>
<text x="193" y="63.2">MCU_RX</text>
<text x="193.3" y="60.6">MCU_TX</text>
<text x="52" y="78.4">LED_POWER_CTRL</text>
<text x="259" y="106.3">MCU_RX</text>
<text x="261.3" y="103.8">Reset</text>
<text x="259.3" y="108.9">MCU_TX</text>
<text x="148.6" y="116.5">Antenna</text>
<text x="229.9" y="127.9">MODE_BUTTON</text>
<text x="257.8" y="127.9">BRIGHTNESS_DOWN_BUTTON</text>
<text x="229.9" y="149.5">POWER_BUTTON</text>
<text x="257.8" y="149.5">BRIGHTNESS_UP_BUTTON</text>
<text x="115.6" y="166">SERVER_LED</text>
<text x="129.5" y="166">WIFI_LED</text>
</g>
<g font-size="1.3" fill="#725600">
<text x="148.6" y="152.2">File:</text>
<text x="153.8" y="152.2">leds.kicad_sch</text>
</g>
<g font-size="1" fill="#a90000">
<text x="163.2" y="88.6">4</text>
<text x="175.9" y="88.6">3</text>
<text x="163.2" y="93.7">1</text>
<text x="175.9" y="93.7">2</text>
<text x="220.4" y="128">1</text>
<text x="228" y="128">2</text>
<text x="248.3" y="128">1</text>
<text x="255.9" y="128">2</text>
<text x="220.4" y="135.6">3</text>
<text x="228" y="135.6">4</text>
<text x="248.3" y="135.6">3</text>
<text x="255.9" y="135.6">4</text>
<text x="220.4" y="149.6">1</text>
<text x="228" y="149.6">2</text>
<text x="248.3" y="149.6">1</text>
<text x="255.9" y="149.6">2</text>
<text x="220.4" y="157.2">3</text>
<text x="228" y="157.2">4</text>
<text x="248.3" y="157.2">3</text>
<text x="255.9" y="157.2">4</text>
</g>
<g font-size="1" fill="#006464">
<text x="165.6" y="89.6">GND</text>
<text x="171.5" y="89.6">OSC</text>
<text x="165.6" y="94.7">OSC</text>
<text x="171.4" y="94.7">GND</text>
</g>
<g font-size=".8" fill="#006464">
<text x="23.5" y="22.2">Green</text>
<text x="55.8" y="22.2">Red</text>
<text x="30.9" y="28.6">100kΩ</text>
<text x="63.1" y="28.6">10kΩ</text>
<text x="227.3" y="31.1">10uF</text>
<text x="234.9" y="31.1">10uF</text>
<text x="242.5" y="31.1">10uF</text>
<text x="250.1" y="31.1">10uF</text>
<text x="46.9" y="40">10uF</text>
<text x="83.7" y="47.6">10uF</text>
<text x="116.8" y="42.5">10uF</text>
<text x="125.7" y="42.5">47uF</text>
<text x="133.3" y="42.5">47uF</text>
<text x="140.9" y="42.5">47uF</text>
<text x="149.8" y="43.8">MMSZ5227B</text>
<text x="174.6" y="46.1" transform="rotate(-90 174.6 46.1)">10kΩ</text>
<text x="274.9" y="43.8" transform="rotate(-90 274.9 43.8)">5.1kΩ</text>
<text x="73.6" y="48.9">MM1W5V6</text>
<text x="165.7" y="48.7" transform="rotate(-90 165.7 48.7)">10kΩ</text>
<text x="276.8" y="50.2">10uF</text>
<text x="57.8" y="59" transform="rotate(-90 57.8 59)">5.1kΩ</text>
<text x="65.4" y="59" transform="rotate(-90 65.4 59)">5.1kΩ</text>
<text x="202.7" y="61.6">510Ω</text>
<text x="93.3" y="71.9" transform="rotate(-90 93.3 71.9)">100kΩ</text>
<text x="124.4" y="66.7">10uF</text>
<text x="261.5" y="67.9">10uF</text>
<text x="111.7" y="75.6">HL3415A</text>
<text x="76.7" y="79.4">510kΩ</text>
<text x="86.3" y="83.2">10uF</text>
<text x="95.2" y="80.6">MMBT3904</text>
<text x="118" y="83.2">10uF</text>
<text x="73" y="84.2" transform="rotate(-90 73 84.2)">10kΩ</text>
<text x="126.9" y="84.4">MM1W5V6</text>
<text x="166.1" y="84.4">40MHz,</text>
<text x="171.3" y="84.4">15pF</text>
<text x="184.1" y="85.7">27pF</text>
<text x="185.3" y="97.1">15nH,300mA</text>
<text x="184.1" y="103.5">27pF</text>
<text x="167.6" y="121.3">1.5pF</text>
<text x="177.7" y="121.3">1.5pF</text>
<text x="187.9" y="122.5">H3V3U10B</text>
<text x="218.2" y="123.8">Tactile</text>
<text x="223.1" y="123.8">Button,</text>
<text x="228.2" y="123.8">160gf</text>
<text x="246.1" y="123.8">Tactile</text>
<text x="251" y="123.8">Button,</text>
<text x="256.2" y="123.8">160gf</text>
<text x="173.2" y="147.9">510kΩ</text>
<text x="218.2" y="145.4">Tactile</text>
<text x="223.1" y="145.4">Button,</text>
<text x="228.2" y="145.4">160gf</text>
<text x="246.1" y="145.4">Tactile</text>
<text x="251" y="145.4">Button,</text>
<text x="256.2" y="145.4">160gf</text>
<text x="118" y="152.9">Red</text>
<text x="132" y="152.9">Red</text>
<text x="169.5" y="153.2" transform="rotate(-90 169.5 153.2)">100kΩ</text>
<text x="116.2" y="160.4" transform="rotate(-90 116.2 160.4)">10kΩ</text>
<text x="130.2" y="160.4" transform="rotate(-90 130.2 160.4)">10kΩ</text>
<text x="118" y="173.3">Green</text>
<text x="132" y="173.3">Green</text>
<text x="157.4" y="175.9">10uF</text>
<text x="166.3" y="175.9">10uF</text>
<text x="116.2" y="181.1" transform="rotate(-90 116.2 181.1)">100kΩ</text>
<text x="130.2" y="181.1" transform="rotate(-90 130.2 181.1)">100kΩ</text>
</g>
<g font-size=".8" fill="#840084">
<text x="227.3" y="33.6">6.3V</text>
<text x="234.9" y="33.6">6.3V</text>
<text x="242.5" y="33.6">6.3V</text>
<text x="250.1" y="33.6">6.3V</text>
<text x="46.9" y="42.5">6.3V</text>
<text x="116.8" y="45.1">6.3V</text>
<text x="125.7" y="45.1">6.3V</text>
<text x="133.3" y="45.1">6.3V</text>
<text x="140.9" y="45.1">6.3V</text>
<text x="83.7" y="50.2">6.3V</text>
<text x="276.8" y="52.7">6.3V</text>
<text x="124.4" y="69.2">6.3V</text>
<text x="261.5" y="70.5">6.3V</text>
<text x="86.3" y="85.7">6.3V</text>
<text x="118" y="85.7">6.3V</text>
<text x="180.3" y="97.1">50V</text>
<text x="184.1" y="106">50V</text>
<text x="167.6" y="123.8">50V</text>
<text x="177.7" y="123.8">50V</text>
<text x="157.4" y="178.4">6.3V</text>
<text x="166.3" y="178.4">6.3V</text>
</g>
</svg>
